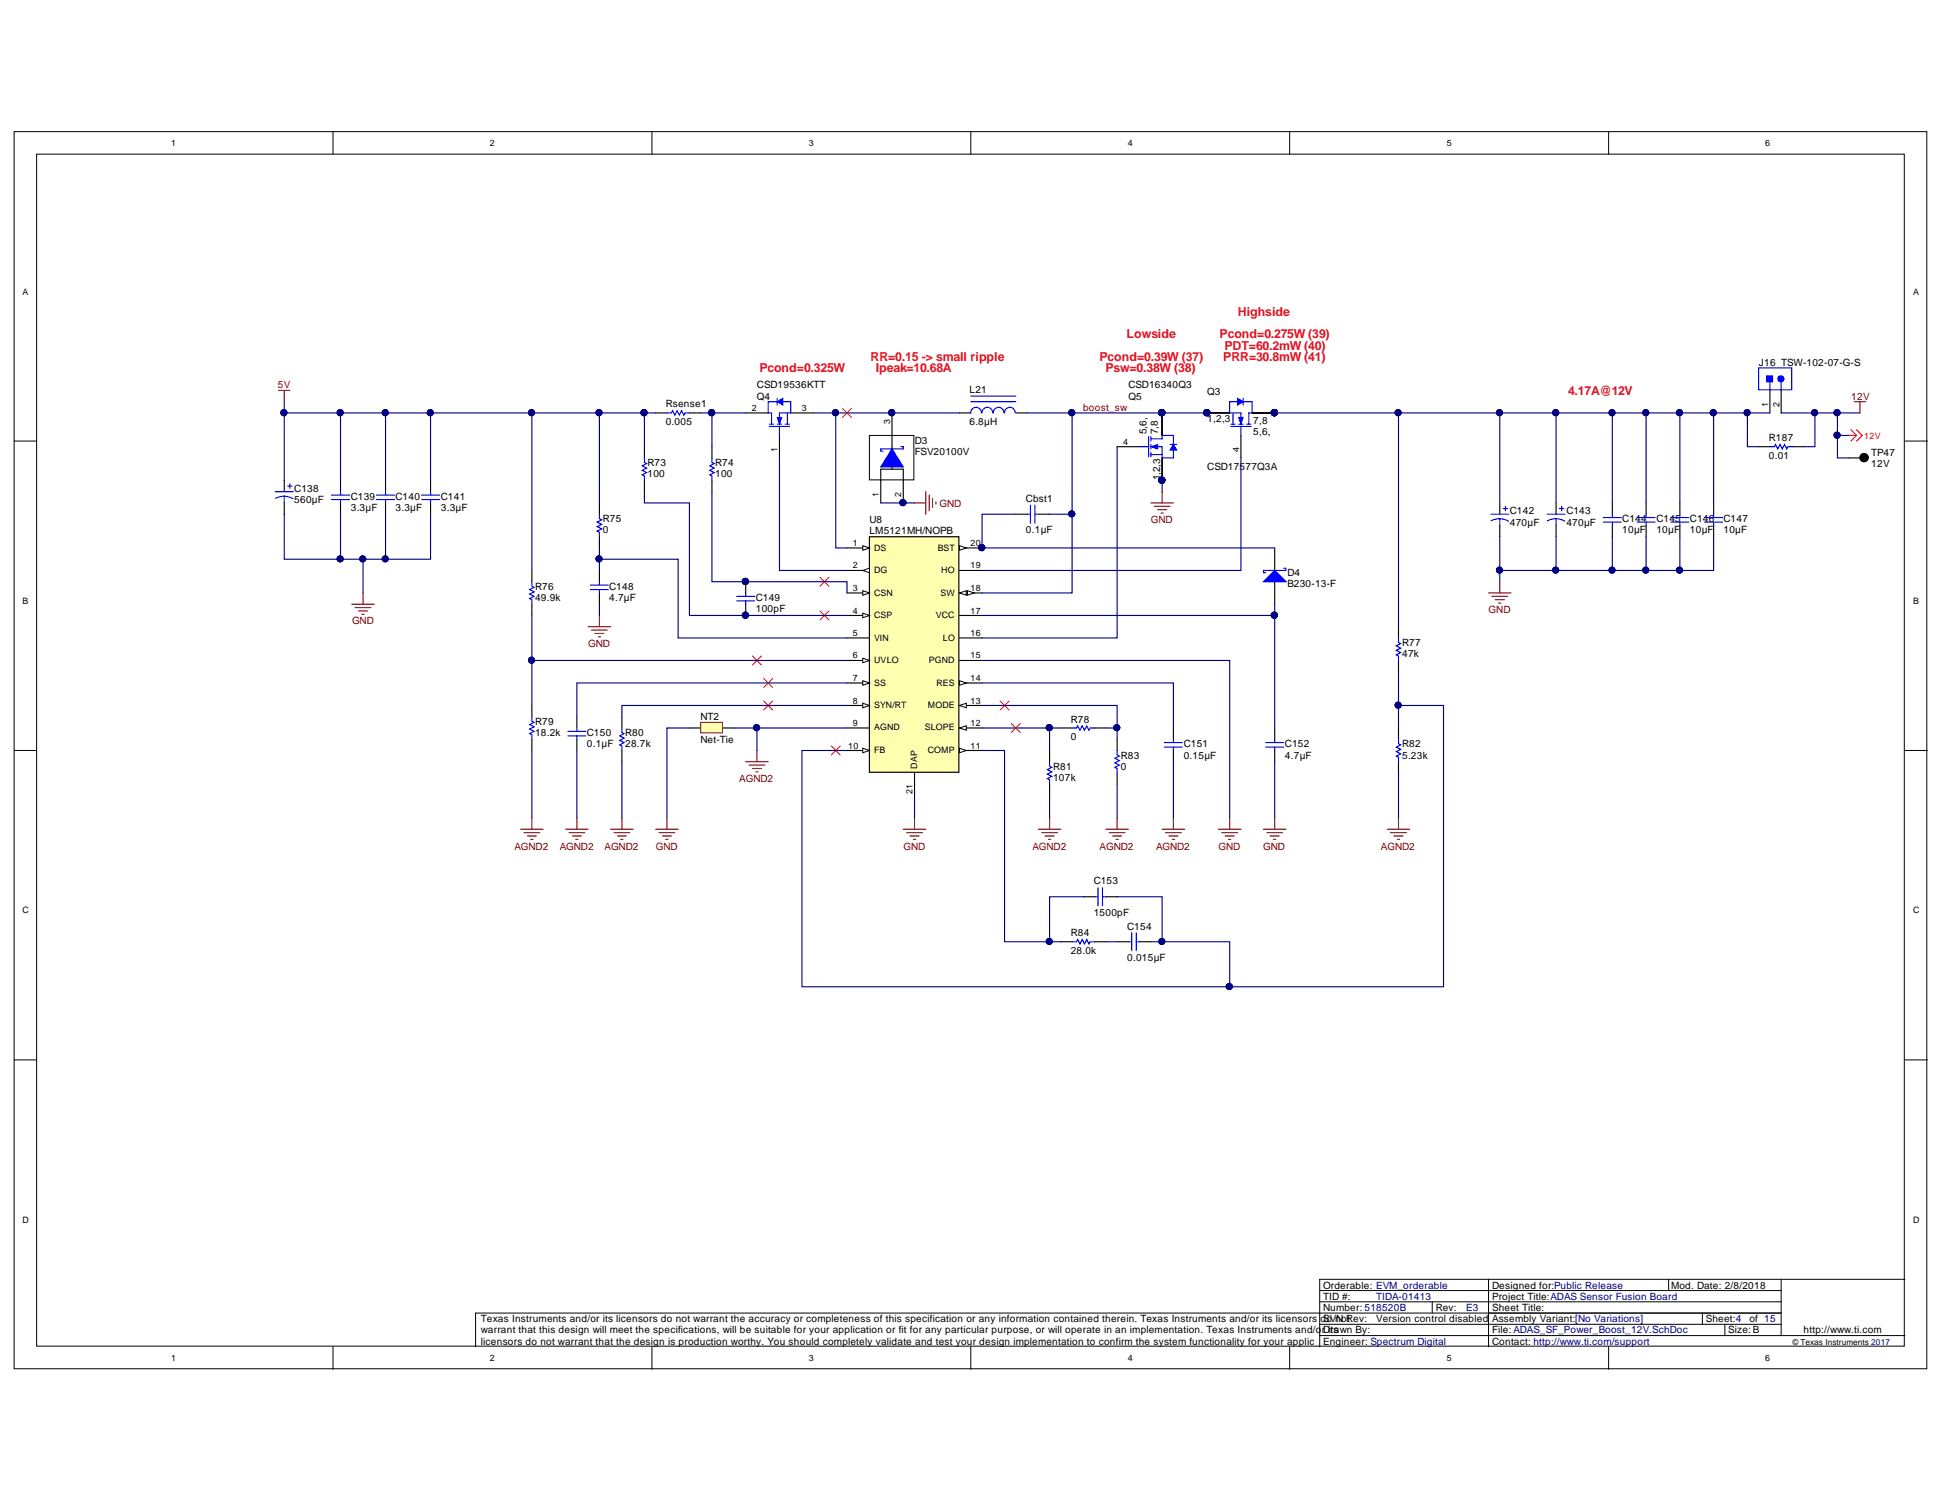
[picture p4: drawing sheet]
<svg xmlns="http://www.w3.org/2000/svg" width="279mm" height="216mm" viewBox="0 0 279 216" stroke-linecap="round" stroke-linejoin="round" font-family="sans-serif">
<g fill="#fff" stroke="#000" stroke-width=".14">
<path d="M2 18.9h274.8v177.7h-274.8z"/>
<path d="M5.3 22.1h268.3v171.3h-268.3z"/>
</g>
<g fill="none" stroke="#000" stroke-width=".14">
<path d="M47.8 18.9v3.2M93.7 18.9v3.2M139.5 18.9v3.2M185.3 18.9v3.2M231.1 18.9v3.2M2 63.4h3.3M273.6 63.4h3.3M2 107.8h3.3M273.6 107.8h3.3M2 152.3h3.3M273.6 152.3h3.3M47.8 193.5v3.2"/>
<path d="M93.7 193.5v3.2M139.5 193.5v3.2M185.3 193.5v3.2M189.6 191.8h84M189.6 190.2h66.3M189.6 187h66.3M189.6 185.4h66.3M205.7 187v1.6M213.8 183.8h-24.2v9.7M231.1 193.5v3.2M239.7 183.8v1.6M244.5 188.6v1.6"/>
<path d="M247.8 190.2v1.6M255.9 188.6h-187.6v4.9M255.9 183.8v8M273.6 183.8h-59.8v9.7"/>
</g>
<path d="M124.9 77.1h12.8v33.8h-12.8z" fill="#ffffb0" stroke="#000" stroke-width=".16"/>
<path d="M121.7 85.2h3.2" fill="none" stroke="#000" stroke-width=".16"/>
<path d="M123.9 84.9l1 .3-1 .3z" fill="#fff"/>
<path d="M123.9 84.9l1 .3-1 .3z" fill="none" stroke="#000" stroke-width=".14"/>
<path d="M121.7 88.4h3.2" fill="none" stroke="#000" stroke-width=".16"/>
<path d="M123.9 88.1l1 .3-1 .3z" fill="#fff"/>
<path d="M123.9 88.1l1 .3-1 .3z" fill="none" stroke="#000" stroke-width=".14"/>
<path d="M121.7 91.6h3.2M121.7 94.9h3.2" fill="none" stroke="#000" stroke-width=".16"/>
<path d="M123.9 94.6l1 .3-1 .3z" fill="#fff"/>
<path d="M123.9 94.6l1 .3-1 .3z" fill="none" stroke="#000" stroke-width=".14"/>
<path d="M121.7 98.1h3.2" fill="none" stroke="#000" stroke-width=".16"/>
<path d="M123.9 97.8l1 .3-1 .3z" fill="#fff"/>
<path d="M123.9 97.8l1 .3-1 .3z" fill="none" stroke="#000" stroke-width=".14"/>
<path d="M121.7 101.3h3.2" fill="none" stroke="#000" stroke-width=".16"/>
<path d="M123.9 101l1 .3-1 .4z" fill="#fff"/>
<path d="M123.9 101l1 .3-1 .4z" fill="none" stroke="#000" stroke-width=".14"/>
<path d="M121.7 104.6h3.2M121.7 107.8h3.2" fill="none" stroke="#000" stroke-width=".16"/>
<path d="M123.9 107.5l1 .3-1 .3z" fill="#fff"/>
<path d="M123.9 107.5l1 .3-1 .3z" fill="none" stroke="#000" stroke-width=".14"/>
<path d="M137.8 107.8h3.3" fill="none" stroke="#000" stroke-width=".16"/>
<path d="M137.8 107.5l1 .3-1 .3z" fill="#fff"/>
<path d="M137.8 107.5l1 .3-1 .3z" fill="none" stroke="#000" stroke-width=".14"/>
<path d="M137.8 104.6h3.3" fill="none" stroke="#000" stroke-width=".16"/>
<path d="M137.8 104.6l1-.4v.7z" fill="#fff"/>
<path d="M137.8 104.6l1-.4v.7z" fill="none" stroke="#000" stroke-width=".14"/>
<path d="M137.8 101.3h3.3" fill="none" stroke="#000" stroke-width=".16"/>
<path d="M137.8 101.3l1-.3v.7z" fill="#fff"/>
<path d="M137.8 101.3l1-.3v.7z" fill="none" stroke="#000" stroke-width=".14"/>
<path d="M137.8 98.1h3.3" fill="none" stroke="#000" stroke-width=".16"/>
<path d="M137.8 97.8l1 .3-1 .3z" fill="#fff"/>
<path d="M137.8 97.8l1 .3-1 .3z" fill="none" stroke="#000" stroke-width=".14"/>
<path d="M137.8 94.9h3.3M137.8 91.6h3.3M137.8 88.4h3.3M137.8 85.2h3.3" fill="none" stroke="#000" stroke-width=".16"/>
<path d="M137.8 85.2l1-.3v.6z" fill="#fff"/>
<path d="M137.8 85.2l1-.3v.6z" fill="none" stroke="#000" stroke-width=".14"/>
<path d="M139 84.9l.9 .3-.9 .3z" fill="#fff"/>
<path d="M139 84.9l.9 .3-.9 .3z" fill="none" stroke="#000" stroke-width=".14"/>
<path d="M137.8 78.7h3.3M137.8 81.9h3.3" fill="none" stroke="#000" stroke-width=".16"/>
<path d="M137.8 78.4l1 .3-1 .3z" fill="#fff"/>
<path d="M137.8 78.4l1 .3-1 .3z" fill="none" stroke="#000" stroke-width=".14"/>
<circle cx="141" cy="78.7" r=".44" fill="#000080" stroke="#000080" stroke-width=".14"/>
<path d="M121.7 78.7h3.2" fill="none" stroke="#000" stroke-width=".16"/>
<path d="M123.9 78.4l1 .3-1 .3z" fill="#fff"/>
<path d="M123.9 78.4l1 .3-1 .3z" fill="none" stroke="#000" stroke-width=".14"/>
<path d="M121.7 81.9h3.2" fill="none" stroke="#000" stroke-width=".16"/>
<path d="M123.9 81.9l1-.3v.7z" fill="#fff"/>
<path d="M123.9 81.9l1-.3v.7z" fill="none" stroke="#000" stroke-width=".14"/>
<g fill="none" stroke="#000" stroke-width=".16">
<path d="M94.2 59.3h1.6M99 59.3h1.7M137.8 59.3h1.7M145.9 59.3h1.6M166.9 59.3v3.2M145.9 73.9h1.6M149.2 73.9h1.6M160.5 64.2h3.2M166.9 65.8v3.2M76.4 81.9v1.7M76.4 86.8v1.6M82.9 103v1.6"/>
<path d="M82.9 106.2v1.6M89.3 103v1.6M89.3 107.8v1.6M131.4 111v3.3"/>
</g>
<g fill="#000080" stroke="#000080" stroke-width=".14">
<circle cx="141" cy="78.7" r=".44"/>
<circle cx="166.9" cy="59.3" r=".44"/>
<circle cx="166.9" cy="69" r=".44"/>
</g>
<path d="M40 56.1h1.6M40.8 56.1v1.6M131.4 72.2h1.6M133 70.6v3.3M133.5 71.1v2.3M134 71.6v1.3M134.4 72.1v.3M84.5 90h3.2M85 90.5h2.2M85.5 91h1.2M85.9 91.5h.4M86.1 88.4v1.6" fill="none" stroke="#800000" stroke-width=".16"/>
<g fill="none" stroke="#00f" stroke-width=".16">
<path d="M95.8 59.3h.6l.2-.3 .3 .6 .4-.6 .3 .6 .3-.6 .3 .6 .2-.3h.6M139.5 57.7h6.4M139.5 56.9h6.4M141 59.3a.76 .76 0 0 0-.8-.8 .76 .76 0 0 0-.7 .8M142.6 59.3a.76 .76 0 0 0-.8-.8 .76 .76 0 0 0-.7 .8M144.2 59.3a.76 .76 0 0 0-.8-.8 .76 .76 0 0 0-.7 .8M145.8 59.3a.76 .76 0 0 0-.7-.8 .76 .76 0 0 0-.8 .8M147.5 73.9h.5M148 72.6v2.6M148.7 72.6v2.6M148.7 73.9h.5M163.7 64.2h1.3"/>
<path d="M165 62.7v2.9M165.3 63h1.6M165.3 64.2h1.6v1.6M165.3 65.3h1.6M165.3 62.7v.7M165.3 63.8v.7M165.3 65v.6M76.4 83.6v.6l.3 .2-.6 .3 .6 .3-.6 .3 .6 .4-.6 .3 .3 .1v.7M81.6 105.1h2.6M81.6 105.7h2.6M82.9 104.6v.5M82.9 105.7v.5"/>
<path d="M89.3 104.6v.6l.4 .2-.7 .3 .7 .3-.7 .3 .7 .4-.7 .3 .3 .2v.6"/>
</g>
<path d="M165.3 64.2l1-.4v.7z" fill="#00f"/>
<path d="M165.3 64.2l1-.4v.7z" fill="none" stroke="#00f" stroke-width=".14"/>
<path d="M166.9 62.5v.5" fill="none" stroke="#00f" stroke-width=".16"/>
<path d="M166.9 59.3v3.2M166.9 65.8v3.2" fill="none" stroke="#000" stroke-width=".16"/>
<g fill="#000080" stroke="#000080" stroke-width=".14">
<circle cx="166.9" cy="69" r=".44"/>
<circle cx="166.9" cy="59.3" r=".44"/>
</g>
<path d="M168.6 63.8l.4 .9h-.9z" fill="#00f"/>
<path d="M168.6 63.8l.4 .9h-.9z" fill="none" stroke="#00f" stroke-width=".14"/>
<g fill="none" stroke="#00f" stroke-width=".16">
<path d="M166.9 62.5h1.7v1.3M168.1 63.8h.9M168.6 64.7v1.1h-1.7M214.2 73.9h2.5M215.4 74.5l.7 .1 .6 .3M215.4 74.5l-.6 .1-.6 .2M215.4 74.5v1M215.9 73.1h.7M216.3 72.7v.7M181.8 106.7h2.6M181.8 107.3h2.6M183.1 106.2v.5"/>
<path d="M183.1 107.3v.5M200.9 106.2v.6l.3 .2-.6 .3 .6 .3-.6 .4 .6 .3-.6 .3 .3 .2v.6M154 135.3h.7l.1-.3 .3 .6 .4-.6 .3 .6 .3-.6 .3 .6 .2-.3h.6"/>
</g>
<path d="M166.9 59.3v3.2M215.4 72.2v1.7M215.4 75.5v1.6M183.1 104.6v1.6M183.1 107.8v1.6M200.9 104.6v1.6M200.9 109.4v1.6M152.4 135.3h1.6M157.2 135.3h1.7" fill="none" stroke="#000" stroke-width=".16"/>
<g fill="#000080" stroke="#000080" stroke-width=".14">
<circle cx="166.9" cy="59.3" r=".44"/>
<circle cx="166.9" cy="69" r=".44"/>
</g>
<path d="M266.4 57.7h1.6M267.2 57.7v1.6M165.3 72.2h3.3M165.8 72.7h2.3M166.3 73.2h1.3M166.8 73.7h.3M166.9 70.6v1.6" fill="none" stroke="#800000" stroke-width=".16"/>
<path d="M252.6 52.9h4.8v3.1h-4.8z" fill="#fff" stroke="#00f" stroke-width=".16"/>
<g fill="none" stroke="#00f" stroke-width=".16">
<path d="M176.6 59.3h1.7v1.6M177.1 59.3v1.6M179.4 59.3v1.6M254.2 55v1.1M255.9 55v1.1M39.5 70.6h2.6M40.8 71.3l.7 .1 .6 .2M40.8 71.3l-.6 .1-.6 .2M40.8 71.3v.9M41.3 69.8h.7M41.6 69.5v.6M47.6 71.1h2.6"/>
<path d="M47.6 71.8h2.6M48.9 70.6v.5M48.9 71.8v.4M54.1 71.1h2.6M54.1 71.8h2.6M55.4 70.6v.5M55.4 71.8v.4M60.6 71.1h2.5M60.6 71.8h2.5M61.9 70.6v.5M61.9 71.8v.4M92.6 65.8v.6l.3 .2-.7 .3 .7 .3-.7 .4 .7 .3-.7 .3 .4 .2v.6"/>
<path d="M102.3 65.8v.6l.3 .2-.7 .3 .7 .3-.7 .4 .7 .3-.7 .3 .4 .2v.6M176.8 61.3h2.9M176.8 60.9h.7M177.9 60.9h.7M178.3 61.3v1.2M179.1 60.9h.6M222.2 73.9h2.6M223.5 74.5l.7 .1 .6 .3M223.5 74.5l-.6 .1-.6 .2M223.5 74.5v1M224 73.1h.7M224.3 72.7v.7"/>
<path d="M230.3 74.3h2.6M230.3 75h2.6M231.6 73.9v.4M231.6 75v.5M235.2 74.3h2.6M235.2 75h2.6M236.5 73.9v.4M236.5 75v.5M240 74.3h2.6M240 75h2.6M241.3 73.9v.4M241.3 75v.5"/>
<path d="M244.9 74.3h2.6M244.9 75h2.6M246.2 73.9v.4M246.2 75v.5M105.8 85.7h2.6M105.8 86.3h2.6M107.1 85.2v.5M107.1 86.3v.5M76.4 103v.6l.3 .2-.6 .3 .6 .3-.6 .3 .6 .4-.6 .3 .3 .1v.7M154 104.6h.7l.1-.4 .3 .7 .4-.7 .3 .7 .3-.7 .3 .7 .2-.3h.6M160.5 107.8v.7l.3 .1-.6 .3 .6 .4-.6 .3 .6 .3-.6 .3 .3 .2v.6"/>
</g>
<circle cx="255.8" cy="54.4" r=".44" fill="#00f" stroke="#00f" stroke-width=".16"/>
<g fill="none" stroke="#000" stroke-width=".16">
<path d="M173.4 59.3h3.2M179.9 59.3h3.2M254.2 56.1v3.2M255.9 56.1v3.2M40.8 69v1.6M40.8 72.2v1.7M48.9 69v1.6M48.9 72.2v1.7M55.4 69v1.6M55.4 72.2v1.7M61.9 69v1.6M61.9 72.2v1.7"/>
<path d="M92.6 64.2v1.6M92.6 69v1.6M102.3 64.2v1.6M102.3 69v1.6M178.3 62.5v3.3M223.5 72.2v1.7M223.5 75.5v1.6M231.6 72.2v1.7M231.6 75.5v1.6M236.5 72.2v1.7M236.5 75.5v1.6M241.3 72.2v1.7"/>
<path d="M241.3 75.5v1.6M246.2 72.2v1.7M246.2 75.5v1.6M107.1 83.6v1.6M107.1 86.8v1.6M76.4 101.3v1.7M76.4 106.2v1.6M152.4 104.6h1.6M157.2 104.6h1.7M160.5 106.2v1.6M160.5 111v1.7"/>
</g>
<path d="M253.8 54h.8v.9h-.8z" fill="#00f" stroke="#00f" stroke-width=".14"/>
<g fill="#000080" stroke="#000080" stroke-width=".14">
<circle cx="107.1" cy="83.5" r=".44"/>
<circle cx="107.1" cy="88.4" r=".44"/>
<circle cx="183.1" cy="59.3" r=".44"/>
<circle cx="173.4" cy="59.3" r=".44"/>
</g>
<path d="M177.9 60h.7l-.3 .9z" fill="#00f"/>
<path d="M177.9 60h.7l-.3 .9z" fill="none" stroke="#00f" stroke-width=".14"/>
<path d="M179.4 59.3h.5" fill="none" stroke="#00f" stroke-width=".16"/>
<path d="M173.4 59.3h3.2M179.9 59.3h3.2" fill="none" stroke="#000" stroke-width=".16"/>
<g fill="#000080" stroke="#000080" stroke-width=".14">
<circle cx="173.4" cy="59.3" r=".44"/>
<circle cx="183.1" cy="59.3" r=".44"/>
</g>
<path d="M177.8 57.2l.8 .5-.8 .5z" fill="#00f"/>
<path d="M177.8 57.2l.8 .5-.8 .5z" fill="none" stroke="#00f" stroke-width=".14"/>
<path d="M177.8 57.7h-1.2v1.6M178.6 57.2v1M178.6 57.7h1.3v1.6M86.1 73.9v.6l.3 .2-.6 .3 .6 .3-.6 .3 .6 .4-.6 .3 .3 .1v.7M84.8 84h2.6M84.8 84.7h2.6M86.1 83.6v.4M86.1 84.7v.5" fill="none" stroke="#00f" stroke-width=".16"/>
<path d="M179.9 59.3h3.2M86.1 72.2v1.7M86.1 77.1v1.6M183.1 78.7v3.2M86.1 81.9v1.7M86.1 85.2v1.6M183.1 83.6v3.2" fill="none" stroke="#000" stroke-width=".16"/>
<g fill="#000080" stroke="#000080" stroke-width=".14">
<circle cx="183.1" cy="59.3" r=".44"/>
<circle cx="173.4" cy="59.3" r=".44"/>
</g>
<path d="M181.5 83.6l1.6-1.7 1.6 1.7z" fill="#00f"/>
<path d="M110.8 59.3v1.6M113.1 59.3v1.6M113.6 59.3h-1.6v1.6M110.5 61.3h2.9M110.5 60.9h.7M111.6 60.9h.7M112 61.3v1.2M112.8 60.9h.6M181.5 83.6l1.6-1.7 1.6 1.7zM184.4 81.6h.3v.3h-3.2v.4h.3" fill="none" stroke="#00f" stroke-width=".16"/>
<path d="M112 62.5v3.3" fill="none" stroke="#000" stroke-width=".16"/>
<path d="M111.6 60h.7l-.3 .9z" fill="#00f"/>
<path d="M111.6 60h.7l-.3 .9z" fill="none" stroke="#00f" stroke-width=".14"/>
<path d="M110.4 59.3h.4" fill="none" stroke="#00f" stroke-width=".16"/>
<path d="M107.1 59.3h3.3M113.6 59.3h3.2" fill="none" stroke="#000" stroke-width=".16"/>
<path d="M111.6 57.7l.9-.5v1z" fill="#00f"/>
<path d="M111.6 57.7l.9-.5v1z" fill="none" stroke="#00f" stroke-width=".14"/>
<g fill="none" stroke="#00f" stroke-width=".16">
<path d="M111.6 57.2v1M111.6 57.7h-1.2v1.6M112.5 57.7h1.1v1.6M200.9 91.6v.7l.3 .2-.6 .3 .6 .3-.6 .3 .6 .3-.6 .4 .3 .1v.7M150.8 109.4v.7l.3 .1-.6 .4 .6 .3-.6 .3 .6 .3-.6 .3 .3 .2v.7M157.2 128.8h.5M157.7 127.5v2.6M158.4 127.5v2.6M158.4 128.8h.5M162.1 135.3h.5M162.6 134v2.6M163.2 134v2.6"/>
<path d="M163.2 135.3h.5"/>
</g>
<path d="M265.6 62.5h1.1M265.9 61.7l.8 .8M266.7 62.5l-.8 .9M266.7 61.7l.8 .8-.8 .9" fill="none" stroke="#f00" stroke-width=".16"/>
<g fill="none" stroke="#f00" stroke-width=".14">
<path d="M121 58.7l1.3 1.3M122.3 58.7l-1.3 1.3M108.1 94.2l1.3 1.3M109.4 94.2l-1.3 1.3M109.7 97.5l1.3 1.3M111 97.5l-1.3 1.3M117.8 87.8l1.3 1.3M117.8 82.9l1.3 1.3M119.1 87.8l-1.3 1.3M119.1 82.9l-1.3 1.3M109.7 100.7l1.3 1.3M111 100.7l-1.3 1.3"/>
<path d="M119.4 107.2l1.3 1.3M120.7 107.2l-1.3 1.3M143.7 100.7l1.3 1.3M145 100.7l-1.3 1.3M145.3 103.9l1.3 1.3M146.6 103.9l-1.3 1.3"/>
</g>
<path d="M200.9 90v1.6M200.9 94.9v1.6M99 104.6h1.7M103.9 104.6h1.6M150.8 107.8v1.6M150.8 112.7v1.6M155.6 128.8h1.6M158.9 128.8h1.6M160.5 135.3h1.6M163.7 135.3h1.6" fill="none" stroke="#000" stroke-width=".16"/>
<path d="M213.8 85.2h3.3M214.3 85.7h2.3M214.8 86.1h1.3M215.3 86.6h.3M215.4 83.6v1.6" fill="none" stroke="#800000" stroke-width=".16"/>
<path d="M100.7 103.8h3.1v1.5h-3.1z" fill="#ffffb0" stroke="#800000" stroke-width=".14"/>
<g fill="none" stroke="#800000" stroke-width=".16">
<path d="M50.5 86.8h3.3M51 87.3h2.3M51.5 87.8h1.3M52 88.2h.3M52.1 85.2v1.6M74.8 119.1h3.2M75.3 119.6h2.2M76.4 117.5v1.6M81.3 119.1h3.2M81.7 119.6h2.3M82.9 117.5v1.6M87.7 119.1h3.3"/>
<path d="M88.2 119.6h2.3M89.3 117.5v1.6M94.2 119.1h3.2M94.7 119.6h2.2M95.8 117.5v1.6M107.1 109.4h3.3M107.6 109.9h2.3M108.1 110.4h1.3M108.6 110.9h.3M108.7 107.8v1.6M129.8 119.1h3.2M130.2 119.6h2.3"/>
<path d="M131.4 117.5v1.6M149.2 119.1h3.2M149.6 119.6h2.3M150.8 117.5v1.6M158.9 119.1h3.2M159.3 119.6h2.3M160.5 117.5v1.6M166.9 119.1h3.3M167.4 119.6h2.3M168.6 117.5v1.6M175 119.1h3.3M175.5 119.6h2.3"/>
<path d="M176.6 117.5v1.6M181.5 119.1h3.2M182 119.6h2.2M183.1 117.5v1.6M199.3 119.1h3.2M199.8 119.6h2.2M200.9 117.5v1.6M75.8 120.1h1.2M76.2 120.6h.4M82.2 120.1h1.3M82.7 120.6h.3M88.7 120.1h1.3"/>
<path d="M89.2 120.6h.3M95.2 120.1h1.2M95.6 120.6h.4M130.7 120.1h1.3M131.2 120.6h.3M150.1 120.1h1.3M150.6 120.6h.3M159.8 120.1h1.3M160.3 120.6h.3M167.9 120.1h1.3M168.4 120.6h.3M176 120.1h1.3"/>
<path d="M176.5 120.6h.3M182.5 120.1h1.3M182.9 120.6h.4M200.2 120.1h1.3M200.7 120.6h.4"/>
</g>
<path d="M265.6 65.8h1.6M168.6 104.6v1.6M168.6 107.8v1.6" fill="none" stroke="#000" stroke-width=".16"/>
<path d="M167.3 106.7h2.6M167.3 107.3h2.6M168.6 106.2v.5M168.6 107.3v.5" fill="none" stroke="#00f" stroke-width=".16"/>
<circle cx="267.8" cy="65.7" r=".6" fill="#000" stroke="#000" stroke-width=".16"/>
<path d="M124.9 62.5h6.4v6.4h-6.4z" fill="#fff" stroke="#000" stroke-width=".14"/>
<path d="M128.1 59.3v3.2M126.5 69v3.2M128.1 64.2v3.2M129.8 69v3.2" fill="none" stroke="#000" stroke-width=".16"/>
<g fill="#000080" stroke="#000080" stroke-width=".14">
<circle cx="128.1" cy="59.3" r=".44"/>
<circle cx="129.7" cy="72.2" r=".44"/>
</g>
<path d="M128.1 64.5l1.7 2.6h-3.3z" fill="#00f"/>
<path d="M128.1 64.5l1.7 2.6h-3.3zM129.4 64.2h.4v.3h-3.3v.3h.3M254.2 64.2h.7l.2-.4 .3 .7 .3-.7 .3 .7 .3-.7 .4 .7 .1-.3h.7" fill="none" stroke="#00f" stroke-width=".16"/>
<path d="M126.5 69v-1.6h3.3v1.6M128.1 62.5v1.7M252.6 64.2h1.6M257.5 64.2h1.6" fill="none" stroke="#000" stroke-width=".16"/>
<g fill="#000080" stroke="#000080" stroke-width=".14">
<circle cx="128.1" cy="59.3" r=".44"/>
<circle cx="129.7" cy="72.2" r=".44"/>
<circle cx="86" cy="80.3" r=".44"/>
<circle cx="92.5" cy="59.3" r=".44"/>
<circle cx="76.3" cy="94.8" r=".44"/>
<circle cx="86" cy="59.3" r=".44"/>
<circle cx="76.3" cy="59.3" r=".44"/>
<circle cx="102.2" cy="59.3" r=".44"/>
<circle cx="120" cy="59.3" r=".44"/>
<circle cx="154" cy="73.8" r=".44"/>
<circle cx="154" cy="59.3" r=".44"/>
<circle cx="141" cy="78.7" r=".44"/>
<circle cx="166.9" cy="69" r=".44"/>
<circle cx="150.7" cy="104.5" r=".44"/>
<circle cx="183.1" cy="88.4" r=".44"/>
<circle cx="200.8" cy="101.3" r=".44"/>
<circle cx="200.8" cy="59.3" r=".44"/>
<circle cx="176.6" cy="141.7" r=".44"/>
<circle cx="150.7" cy="135.2" r=".44"/>
<circle cx="166.9" cy="135.2" r=".44"/>
<circle cx="215.4" cy="59.3" r=".44"/>
<circle cx="61.8" cy="59.3" r=".44"/>
<circle cx="55.3" cy="59.3" r=".44"/>
<circle cx="48.9" cy="59.3" r=".44"/>
<circle cx="40.8" cy="59.3" r=".44"/>
<circle cx="223.5" cy="59.3" r=".44"/>
<circle cx="231.6" cy="59.3" r=".44"/>
<circle cx="236.4" cy="59.3" r=".44"/>
<circle cx="241.3" cy="59.3" r=".44"/>
<circle cx="246.1" cy="59.3" r=".44"/>
<circle cx="241.3" cy="81.9" r=".44"/>
<circle cx="236.4" cy="81.9" r=".44"/>
<circle cx="231.6" cy="81.9" r=".44"/>
<circle cx="223.5" cy="81.9" r=".44"/>
<circle cx="215.4" cy="81.9" r=".44"/>
<circle cx="160.4" cy="104.5" r=".44"/>
<circle cx="108.7" cy="104.5" r=".44"/>
<circle cx="55.3" cy="80.3" r=".44"/>
<circle cx="48.9" cy="80.3" r=".44"/>
<circle cx="52.1" cy="80.3" r=".44"/>
<circle cx="107.1" cy="88.4" r=".44"/>
<circle cx="107.1" cy="83.5" r=".44"/>
<circle cx="166.9" cy="59.3" r=".44"/>
<circle cx="173.4" cy="59.3" r=".44"/>
<circle cx="260.7" cy="59.3" r=".44"/>
<circle cx="251" cy="59.3" r=".44"/>
<circle cx="263.9" cy="59.3" r=".44"/>
<circle cx="263.9" cy="62.5" r=".44"/>
<circle cx="183.1" cy="59.3" r=".44"/>
</g>
<g fill="none" stroke="#000080" stroke-width=".16">
<path d="M40.8 57.7v1.6h51.8M40.8 59.3v9.7M48.9 59.3v9.7M55.4 59.3v9.7M61.9 59.3v9.7M76.4 59.3v22.6M86.1 59.3v12.9M92.6 59.3h1.6M92.6 59.3v4.9M100.7 59.3h6.4M102.3 59.3v4.9M116.8 59.3h3.3v19.4h1.6"/>
<path d="M120.1 59.3h17.7M147.5 59.3h6.5v25.9h-12.9M154 59.3h19.4M183.1 59.3h71.1M200.9 59.3v30.7M215.4 59.3v12.9M223.5 59.3v12.9M231.6 59.3v12.9M236.5 59.3v12.9M241.3 59.3v12.9M246.2 59.3v12.9M251 59.3v4.9h1.6"/>
<path d="M255.9 59.3h11.3M260.7 59.3v4.9h-1.6M263.9 59.3v3.2h1.7M40.8 73.9v6.4h21.1v-6.4M48.9 73.9v6.4M55.4 73.9v6.4M86.1 78.7v3.2M92.6 70.6v1.6h6.4v16.2h22.7M102.3 70.6v13h19.4v1.6M112 65.8v16.1h9.7M126.5 72.2h4.9M145.9 73.9h-4.8v4.8h42"/>
<path d="M150.8 73.9h3.2M160.5 64.2v27.4h-19.4M166.9 69v1.6M178.3 65.8v16.1h-37.2M215.4 77.1v6.5M223.5 77.1v4.8M231.6 77.1v4.8M236.5 77.1v4.8M241.3 77.1v4.8M246.2 77.1v4.8h-30.8M263.9 62.5v3.3h1.7M52.1 80.3v4.9"/>
<path d="M76.4 88.4v12.9M76.4 94.9h45.3M86.1 80.3h11.3v11.3h24.3M86.1 86.8v1.6M121.7 98.1h-38.8v4.9M141.1 98.1h27.5v6.5M141.1 94.9h35.5v22.6M141.1 88.4h42M183.1 86.8v17.8M200.9 96.5v8.1M76.4 107.8v9.7M82.9 107.8v9.7"/>
<path d="M89.3 109.4v8.1M99 104.6h-3.2v12.9M105.5 104.6h16.2M108.7 104.6v3.2M121.7 101.3h-32.4v1.7M131.4 114.3v3.2M141.1 107.8h3.2v27.5h8.1M141.1 101.3h19.4v4.9M141.1 104.6h11.3M150.8 104.6v3.2M150.8 114.3v3.2M158.9 104.6h1.6"/>
<path d="M160.5 112.7v4.8M168.6 109.4v8.1M183.1 109.4v8.1M200.9 101.3h6.5v40.4h-92.2v-33.9h6.5M200.9 111v6.5M155.6 128.8h-4.8v6.5M158.9 135.3h1.6M160.5 128.8h6.4v6.5M165.3 135.3h11.3v6.4"/>
</g>
<g font-size="1.8" fill="#ee0e22">
<text x="177.8" y="45.4">Highside</text>
<text x="109.1" y="53.4">Pcond=0.325W</text>
<text x="125.1" y="51.8">RR=0.15 -&gt; small ripple</text>
<text x="125.8" y="53.4">Ipeak=10.68A</text>
<text x="158" y="51.8">Pcond=0.39W (37)</text>
<text x="158.8" y="53.4">Psw=0.38W (38)</text>
<text x="161.8" y="48.6">Lowside</text>
<text x="175.2" y="48.6">Pcond=0.275W (39)</text>
<text x="175.7" y="51.8">PRR=30.8mW (41)</text>
<text x="175.9" y="50.2">PDT=60.2mW (40)</text>
<text x="225.3" y="56.7">4.17A@12V</text>
</g>
<g font-size="1.4">
<text x="252.7" y="52.6">J16 TSW-102-07-G-S</text>
<text x="95.6" y="58.5">Rsense1</text>
<text x="108.7" y="57.4">Q4</text>
<text x="108.7" y="55.8">CSD19536KTT</text>
<text x="139.3" y="56.4">L21</text>
<text x="162.1" y="57.4">Q5</text>
<text x="162.1" y="55.8">CSD16340Q3</text>
<text x="173.4" y="56.7">Q3</text>
<text x="95.6" y="61.1">0.005</text>
<text x="131.4" y="63.7">D3</text>
<text x="131.4" y="65.3">FSV20100V</text>
<text x="139.3" y="61.1">6.8µH</text>
<text x="164.7" y="62.4" transform="rotate(-90 164.7 62.4)">5,6,</text>
<text x="166.3" y="62.4" transform="rotate(-90 166.3 62.4)">7,8</text>
<text x="173.4" y="60.6">1,2,3</text>
<text x="180" y="60.9">7,8</text>
<text x="180" y="62.6">5,6,</text>
<text x="254.1" y="65.9">0.01</text>
<text x="254.1" y="63.4">R187</text>
<text x="268.8" y="65.5">TP47</text>
<text x="42.3" y="70.7">C138</text>
<text x="50.4" y="71.8">C139</text>
<text x="56.8" y="71.8">C140</text>
<text x="63.3" y="71.8">C141</text>
<text x="93" y="68.6">100</text>
<text x="93" y="66.9">R73</text>
<text x="102.7" y="68.6">100</text>
<text x="102.7" y="66.9">R74</text>
<text x="166.7" y="69" transform="rotate(-90 166.7 69)">1,2,3</text>
<text x="173.4" y="67.5">CSD17577Q3A</text>
<text x="268.8" y="67.1">12V</text>
<text x="42.3" y="72.3">560µF</text>
<text x="50.4" y="73.4">3.3µF</text>
<text x="56.8" y="73.4">3.3µF</text>
<text x="63.3" y="73.4">3.3µF</text>
<text x="86.6" y="76.6">0</text>
<text x="86.6" y="75">R75</text>
<text x="124.9" y="75.1">U8</text>
<text x="124.9" y="76.8">LM5121MH/NOPB</text>
<text x="147.4" y="76.6">0.1µF</text>
<text x="147.4" y="72.1">Cbst1</text>
<text x="216.9" y="75.5">470µF</text>
<text x="216.9" y="73.9">C142</text>
<text x="225" y="75.5">470µF</text>
<text x="225" y="73.9">C143</text>
<text x="233" y="76.6">10µF</text>
<text x="233" y="75">C144</text>
<text x="237.9" y="76.6">10µF</text>
<text x="237.9" y="75">C145</text>
<text x="242.8" y="76.6">10µF</text>
<text x="242.8" y="75">C146</text>
<text x="247.6" y="76.6">10µF</text>
<text x="247.6" y="75">C147</text>
<text x="184.9" y="82.8">D4</text>
<text x="76.9" y="86.3">49.9k</text>
<text x="76.9" y="84.7">R76</text>
<text x="87.5" y="86.3">4.7µF</text>
<text x="87.5" y="84.7">C148</text>
<text x="108.6" y="87.9">100pF</text>
<text x="108.6" y="86.3">C149</text>
<text x="184.9" y="84.4">B230-13-F</text>
<text x="201.4" y="94.4">47k</text>
<text x="201.4" y="92.8">R77</text>
<text x="76.9" y="105.7">18.2k</text>
<text x="76.9" y="104.1">R79</text>
<text x="84.3" y="107.4">0.1µF</text>
<text x="84.3" y="105.7">C150</text>
<text x="89.8" y="107.4">28.7k</text>
<text x="89.8" y="105.7">R80</text>
<text x="100.6" y="103.5">NT2</text>
<text x="100.6" y="106.7">Net-Tie</text>
<text x="153.8" y="106.3">0</text>
<text x="153.8" y="103.8">R78</text>
<text x="170" y="107.4">C151</text>
<text x="184.6" y="107.4">C152</text>
<text x="201.4" y="107.4">R82</text>
<text x="151.3" y="112.2">107k</text>
<text x="151.3" y="110.6">R81</text>
<text x="161" y="110.6">0</text>
<text x="161" y="109">R83</text>
<text x="170" y="109">0.15µF</text>
<text x="184.6" y="109">4.7µF</text>
<text x="201.4" y="109">5.23k</text>
<text x="157.1" y="131.6">1500pF</text>
<text x="157.1" y="127">C153</text>
<text x="153.8" y="137.1">28.0k</text>
<text x="153.8" y="134.5">R84</text>
<text x="161.9" y="133.6">C154</text>
<text x="161.9" y="138">0.015µF</text>
<text x="190.1" y="185.1">Orderable: EVM_orderable</text>
<text x="214.4" y="185.1">Designed for:Public Release</text>
<text x="240.1" y="185.1">Mod. Date: 2/8/2018</text>
<text x="69.1" y="189.9">Texas Instruments and/or its licensors do not warrant the accuracy or completeness of this specification or any information contained therein. Texas Instruments and/or its licensors</text>
<text x="69.1" y="191.5">warrant that this design will meet the specifications, will be suitable for your application or fit for any particular purpose, or will operate in an implementation. Texas Instruments and/o</text>
<text x="189.7" y="189.9">dSoVnoRev:</text>
<text x="189.9" y="191.5">rDirts</text>
<text x="190.1" y="188.3">Number: 518520B</text>
<text x="190.1" y="186.7">TID #:</text>
<text x="191.6" y="191.5">awn By:</text>
<text x="191.9" y="189.9">N t</text>
<text x="197.7" y="189.9">Version control disabled</text>
<text x="206.2" y="188.3">Rev:</text>
<text x="214.4" y="188.3">Sheet Title:</text>
<text x="214.4" y="191.5">File: ADAS_SF_Power_Boost_12V.SchDoc</text>
<text x="214.4" y="186.7">Project Title:ADAS Sensor Fusion Board</text>
<text x="214.4" y="189.9">Assembly Variant:[No Variations]</text>
<text x="245" y="189.9">Sheet:4</text>
<text x="248.3" y="191.5">Size: B</text>
<text x="251.3" y="189.9">of 15</text>
<text x="259.1" y="191.5">http://www.ti.com</text>
<text x="69.1" y="193.1">licensors do not warrant that the design is production worthy. You should completely validate and test your design implementation to confirm the system functionality for your applica</text>
<text x="189.7" y="193.1">tEngineer: Spectrum Digital</text>
<text x="190.1" y="193.1">ion.</text>
<text x="214.4" y="193.1">Contact: http://www.ti.com/support</text>
</g>
<g font-size="1.4" fill="#800000">
<text x="39.9" y="55.8">5V</text>
<text x="155.6" y="59">boost_sw</text>
<text x="265.9" y="57.4">12V</text>
<text x="135" y="72.8">GND</text>
<text x="165.3" y="75.1">GND</text>
<text x="50.6" y="89.7">GND</text>
<text x="213.8" y="88.1">GND</text>
<text x="84.5" y="93">GND</text>
<text x="106.2" y="112.3">AGND2</text>
<text x="73.9" y="122.1">AGND2</text>
<text x="80.4" y="122.1">AGND2</text>
<text x="86.8" y="122.1">AGND2</text>
<text x="94.2" y="122.1">GND</text>
<text x="129.8" y="122.1">GND</text>
<text x="148.3" y="122.1">AGND2</text>
<text x="158" y="122.1">AGND2</text>
<text x="166.1" y="122.1">AGND2</text>
<text x="175" y="122.1">GND</text>
<text x="181.5" y="122.1">GND</text>
<text x="198.4" y="122.1">AGND2</text>
</g>
<g font-size="1.4" fill="#000080">
<text x="197.7" y="186.7">TIDA-01413</text>
<text x="210.6" y="188.3">E3</text>
</g>
<g font-size="1.3">
<text x="24.6" y="21">1</text>
<text x="70.4" y="21">2</text>
<text x="116.2" y="21">3</text>
<text x="162" y="21">4</text>
<text x="207.8" y="21">5</text>
<text x="253.6" y="21">6</text>
<text x="3.2" y="42.4">A</text>
<text x="274.8" y="42.4">A</text>
<text x="108" y="59">2</text>
<text x="115.2" y="59">3</text>
<text x="254" y="58.4" transform="rotate(-90 254 58.4)">1</text>
<text x="255.6" y="58.4" transform="rotate(-90 255.6 58.4)">2</text>
<text x="111.7" y="64.9" transform="rotate(-90 111.7 64.9)">1</text>
<text x="127.9" y="60.9" transform="rotate(-90 127.9 60.9)">3</text>
<text x="161.3" y="63.9">4</text>
<text x="178" y="64.9" transform="rotate(-90 178 64.9)">4</text>
<text x="126.2" y="71.3" transform="rotate(-90 126.2 71.3)">1</text>
<text x="129.5" y="71.3" transform="rotate(-90 129.5 71.3)">2</text>
<text x="122.5" y="78.4">1</text>
<text x="122.5" y="81.7">2</text>
<text x="125.6" y="79.1">DS</text>
<text x="125.6" y="82.3">DG</text>
<text x="134.7" y="79.1">BST</text>
<text x="135.2" y="82.3">HO</text>
<text x="139.4" y="81.7">19</text>
<text x="139.4" y="78.4">20</text>
<text x="3.2" y="86.7">B</text>
<text x="122.5" y="84.9">3</text>
<text x="122.5" y="88.2">4</text>
<text x="125.6" y="85.5">CSN</text>
<text x="125.6" y="88.8">CSP</text>
<text x="134.4" y="88.8">VCC</text>
<text x="135.1" y="85.5">SW</text>
<text x="139.4" y="88.2">17</text>
<text x="139.4" y="84.9">18</text>
<text x="274.8" y="86.7">B</text>
<text x="122.5" y="91.4">5</text>
<text x="122.5" y="94.6">6</text>
<text x="125.6" y="92.1">VIN</text>
<text x="125.6" y="95.3">UVLO</text>
<text x="133.4" y="95.3">PGND</text>
<text x="135.5" y="92.1">LO</text>
<text x="139.4" y="94.6">15</text>
<text x="139.4" y="91.4">16</text>
<text x="122.5" y="97.8">7</text>
<text x="122.5" y="101.1">8</text>
<text x="125.6" y="98.5">SS</text>
<text x="125.6" y="101.7">SYN/RT</text>
<text x="133.3" y="101.7">MODE</text>
<text x="134.5" y="98.5">RES</text>
<text x="139.4" y="101.1">13</text>
<text x="139.4" y="97.8">14</text>
<text x="121.8" y="107.5">10</text>
<text x="122.5" y="104.3">9</text>
<text x="125.6" y="104.9">AGND</text>
<text x="132.8" y="104.9">SLOPE</text>
<text x="139.4" y="107.5">11</text>
<text x="139.4" y="104.3">12</text>
<text x="125.6" y="108.2">FB</text>
<text x="131.7" y="110.4" transform="rotate(-90 131.7 110.4)">DAP</text>
<text x="133.3" y="108.2">COMP</text>
<text x="131.1" y="114.1" transform="rotate(-90 131.1 114.1)">21</text>
<text x="3.2" y="131.2">C</text>
<text x="274.8" y="131.2">C</text>
<text x="3.2" y="175.7">D</text>
<text x="274.8" y="175.7">D</text>
<text x="24.6" y="195.5">1</text>
<text x="70.4" y="195.5">2</text>
<text x="116.2" y="195.5">3</text>
<text x="162" y="195.5">4</text>
<text x="207.8" y="195.5">5</text>
<text x="253.6" y="195.5">6</text>
</g>
<text font-size="1.3" fill="#f00" x="267.8" y="63.1">12V</text>
<text font-size="1.2" x="257.5" y="193.2">© Texas Instruments 2017</text>
</svg>
